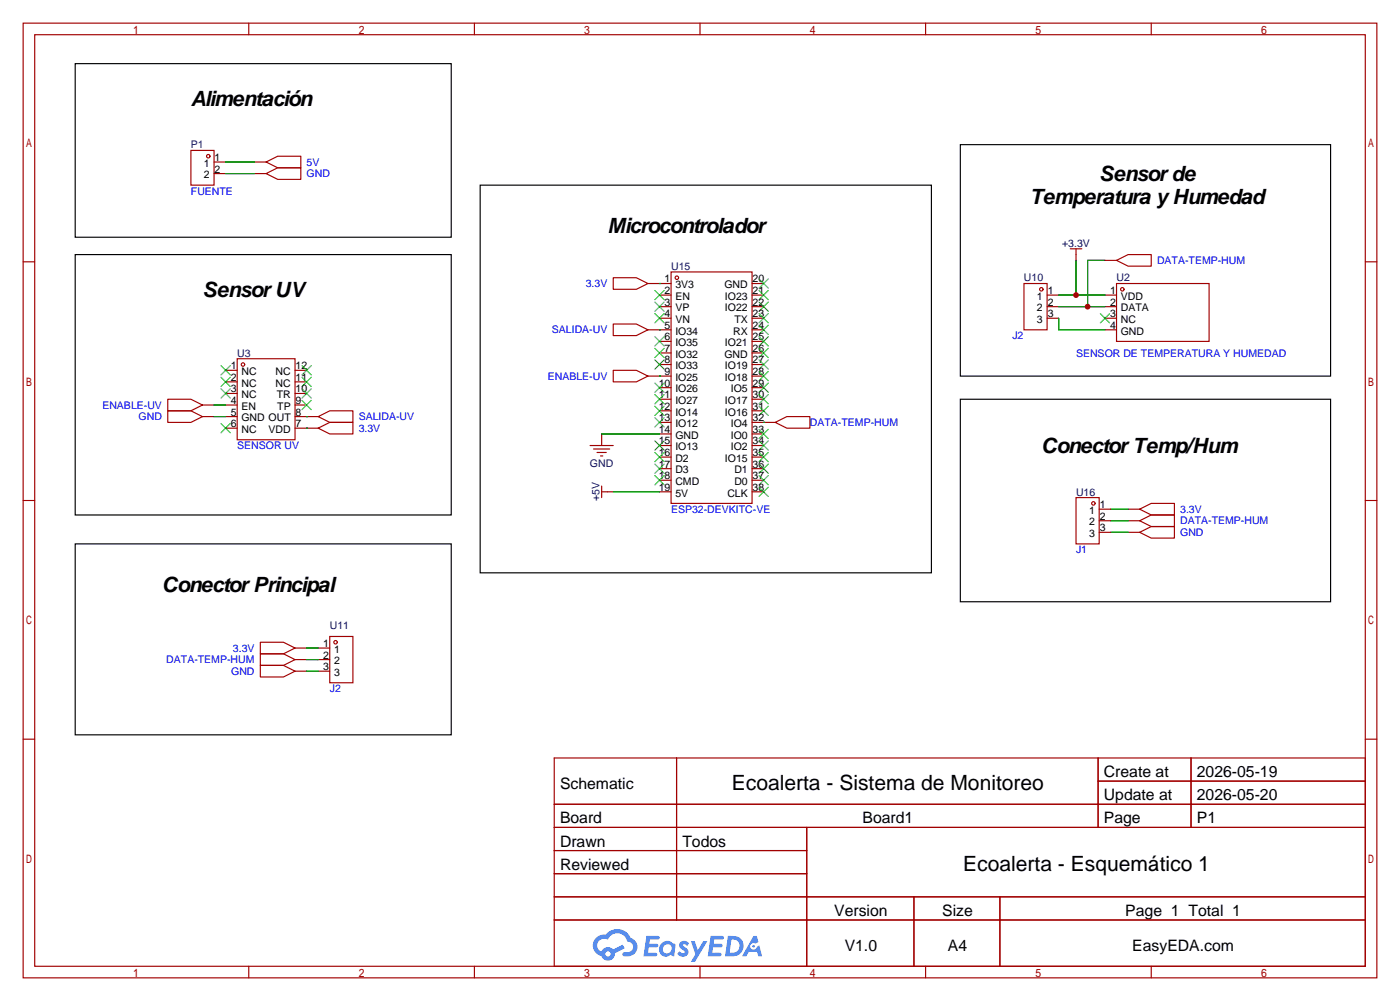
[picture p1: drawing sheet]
<svg xmlns="http://www.w3.org/2000/svg" width="307mm" height="220mm" viewBox="0 0 307 220" stroke-linecap="round" stroke-linejoin="round" font-family="sans-serif">
<g fill="none" stroke="#a10000" stroke-width=".25">
<path d="M5.1 5.1h297.2v209.5h-297.2zM7.6 7.6h292.1v204.5h-292.1zM54.6 5.1v2.5M104.1 5.1v2.5M153.7 5.1v2.5M203.2 5.1v2.5M252.7 5.1v2.5M5.1 57.5h2.5M299.7 57.5h2.6M5.1 109.9h2.5M299.7 109.9h2.6M5.1 162.2h2.5"/>
<path d="M121.7 166.4h178v45.7h-178zM121.7 176.5h178M148.5 166.4v35.5M241.1 166.4v15.2M241.1 171.4h58.6M261.5 166.4v15.2M299.7 162.2h2.6M121.7 181.6h178M121.7 186.7h55.4M121.7 196.8h178M121.7 191.8h55.4M177.1 181.6v30.5"/>
<path d="M200.6 196.8v15.3M219.5 196.8v15.3M54.6 212.1v2.5M104.1 212.1v2.5M121.7 201.9h178M153.7 212.1v2.5M203.2 212.1v2.5M252.7 212.1v2.5"/>
</g>
<g fill="#5487ff">
<path d="M149.4 206.8a1.3 1.3 0 0 1 1.8 .3l-.4 .6a.54 .54 0 0 0-.9-.3l.2 .3a1.28 1.28 0 0 1 .7 2 1.53 1.53 0 0 1-2.1-.3l.5-.6 .8 .4a.31 .31 0 0 0 .3-.2 .31 .31 0 0 0-.3-.4 1.12 1.12 0 0 1-.6-1.8z"/>
<path d="M151.7 206.6h.8l.7 2 1.2-2h.9l-2.7 4.5h-.9l1-1.6z"/>
<path d="M141.9 205.4h2.3a.46 .46 0 0 1 .5 .1 .46 .46 0 0 1 .1 .5l-.4 .2h-1.7l-.2 .9h1.7a.4 .4 0 0 1 .3 .5 .4 .4 0 0 1-.4 .3h-1.7l-.1 1.2h1.3a.46 .46 0 0 1 .5 .1 .46 .46 0 0 1 .1 .5l-.3 .2h-2.6z"/>
<path d="M156 205.4h2.3a.47 .47 0 0 1 .5 .1 .47 .47 0 0 1 .1 .5l-.4 .2h-1.7l-.1 .9h1.6a.4 .4 0 0 1 .3 .5 .4 .4 0 0 1-.4 .3h-1.7l-.1 1.2h1.3a.46 .46 0 0 1 .5 .1 .46 .46 0 0 1 .2 .5l-.4 .2h-2.6z"/>
<path d="M165.4 205.4h.7l.4 1.4-.6 .3a.75 .75 0 0 0-1.2 .3 .75 .75 0 0 0 .5 1.1 .75 .75 0 0 0 1-.7l.5-.3 .6 2.4h-.8l-.3-1h-1.8l-.6 1h-.9z"/>
<path d="M159.8 205.4l-.6 4.5h1.4a2.27 2.27 0 0 0 2.6-2.3 2.27 2.27 0 0 0-2.7-2.2zM160.6 206.2a1.5 1.5 0 0 1 1.8 1.5 1.5 1.5 0 0 1-2 1.4h-.2z"/>
<path d="M145.2 207.1a1.6 1.6 0 0 0-.3 2.2 1.6 1.6 0 0 0 2.3 .2l.8 .4 .3-2.5-.2-.2-.4-.1a1.58 1.58 0 0 0-2.5 0zM145.8 207.6a.98 .98 0 0 1 1.6 .4 .98 .98 0 0 1-1 1.3 .94 .94 0 0 1-.9-.7 .94 .94 0 0 1 .3-1z"/>
<path d="M130.9 205.8a2.37 2.37 0 0 0 1.1 4 1.54 1.54 0 0 0 1.8 1 1.54 1.54 0 0 0 1.2-1.6l2.2-1.1-.5-.7-2.1 1a1.57 1.57 0 0 0-2.6 .5 1.5 1.5 0 0 1-.7-2.1 1.5 1.5 0 0 1 2.2-.5 2.23 2.23 0 0 1 2.2-1.5 2.23 2.23 0 0 1 2 1.9 1.16 1.16 0 0 1 1.3 1.1 1.16 1.16 0 0 1-1.1 1.2h-.7a.47 .47 0 0 0-.6 .4 .47 .47 0 0 0 .5 .5 2.17 2.17 0 0 0 2.5-.9 2.17 2.17 0 0 0-.4-2.7l-.8-.4a3.2 3.2 0 0 0-5.4-.8l-1.1 .1zM132.9 209.4a.6 .6 0 0 1 1.2 0 .6 .6 0 0 1-1.2 0z"/>
<circle cx="165.4" cy="207.7" r=".28"/>
</g>
<g fill="none" stroke="#a10000" stroke-width=".25">
<path d="M41.9 33h5.1v7.6h-5.1zM47 35.6h2.5M47 38.1h2.5M55.9 35.6h2.5M55.9 38.1h2.5M58.4 35.6l2.6-1.3h5v2.5h-5zM58.4 38.1l2.6-1.3h5v2.6h-5zM147.3 59.7h17.8v50.8h-17.8zM234.9 54.6h2.6M236.2 54.6v2.5M242.6 57.1h2.5M245.1 57.1l2.5-1.2h5.1v2.5h-5.1z"/>
<path d="M52.1 78.7h12.7v17.8h-12.7zM134.6 71.1h5.1l2.5 1.3-2.5 1.3h-5.1zM134.6 61h5.1l2.5 1.2-2.5 1.3h-5.1zM142.2 72.4h5.1M142.2 62.2h5.1M144.8 64.8h2.5M144.8 67.3h2.5M144.8 69.8h2.5M144.8 74.9h2.5M144.8 77.5h2.5M165.1 64.8h2.5M165.1 67.3h2.5"/>
<path d="M165.1 69.8h2.5M165.1 72.4h2.5M165.1 62.2h2.5M165.1 74.9h2.5M165.1 77.5h2.5M224.8 62.2h5.1v10.2h-5.1zM229.9 64.8h2.5M229.9 67.3h2.5M229.9 69.8h2.5M242.6 64.8h2.5M242.6 67.3h2.5M242.6 69.8h2.5"/>
<path d="M242.6 72.4h2.5M245.1 62.2h20.3v12.7h-20.3zM36.8 87.6h5.1l2.5 1.3-2.5 1.3h-5.1zM36.8 90.2h5.1l2.5 1.2-2.5 1.3h-5.1zM44.4 88.9h2.6M44.4 91.4h2.6M49.5 81.3h2.6M49.5 83.8h2.6M49.5 86.4h2.6M49.5 88.9h2.6M49.5 91.4h2.6M49.5 94h2.6"/>
<path d="M64.8 81.3h2.5M64.8 83.8h2.5M64.8 86.4h2.5M64.8 88.9h2.5M64.8 91.4h5M64.8 94h5M69.8 91.4l2.6-1.2h5.1v2.5h-5.1zM69.8 94l2.6-1.3h5.1v2.5h-5.1zM129.5 97.8h5.1M130.3 98.6h3.6M131.1 99.3h2M132.1 95.2v2.6"/>
<path d="M134.6 81.3h5.1l2.5 1.2-2.5 1.3h-5.1zM142.2 82.5h5.1M144.8 80h2.5M144.8 85.1h2.5M144.8 87.6h2.5M144.8 90.2h2.5M144.8 92.7h2.5M144.8 95.2h2.5M144.8 97.8h2.5M165.1 80h2.5M165.1 82.5h2.5M165.1 85.1h2.5"/>
<path d="M165.1 87.6h2.5M165.1 90.2h2.5M165.1 92.7h5.1M165.1 95.2h2.5M165.1 97.8h2.5M170.2 92.7l2.5-1.3h5.1v2.6h-5.1zM131.8 100.1h.5M132.1 107.9h2.5M132.1 106.7v2.5M144.8 100.3h2.5M144.8 102.9h2.5M144.8 105.4h2.5"/>
<path d="M144.8 107.9h2.5M165.1 100.3h2.5M165.1 102.9h2.5M165.1 105.4h2.5M165.1 107.9h2.5M236.2 109.2h5.1v10.2h-5.1zM241.3 114.3h2.5M241.3 116.8h2.5M241.3 111.8h2.5M247.6 114.3h2.6M247.6 116.8h2.6M247.6 111.8h2.6"/>
<path d="M250.2 114.3l2.5-1.3h5.1v2.6h-5.1zM250.2 116.8l2.5-1.2h5.1v2.5h-5.1zM250.2 111.8l2.5-1.3h5.1v2.5h-5.1zM72.4 139.7h5.1v10.2h-5.1zM57.1 141h5.1l2.6 1.2-2.6 1.3h-5.1zM57.1 146h5.1l2.6 1.3-2.6 1.3h-5.1zM57.1 143.5h5.1l2.6 1.3-2.6 1.2h-5.1zM64.8 142.2h2.5M64.8 144.8h2.5M64.8 147.3h2.5M69.8 142.2h2.6M69.8 144.8h2.6"/>
<path d="M69.8 147.3h2.6"/>
<circle cx="45.7" cy="34.3" r=".38"/>
<circle cx="148.6" cy="61" r=".38"/>
<circle cx="228.6" cy="63.5" r=".38"/>
<circle cx="246.4" cy="63.5" r=".38"/>
<circle cx="53.3" cy="80" r=".38"/>
<circle cx="240" cy="110.5" r=".38"/>
<circle cx="73.7" cy="141" r=".38"/>
</g>
<g fill="none" stroke="#3c3" stroke-width=".25">
<path d="M143.8 63.8l2 2M143.8 66.3l2 2M143.8 68.8l2 2.1M143.8 73.9l2 2M143.8 76.5l2 2M143.8 79l2 2M145.8 63.8l-2 2M145.8 66.3l-2 2M145.8 68.8l-2 2.1M145.8 73.9l-2 2M145.8 76.5l-2 2M145.8 79l-2 2"/>
<path d="M166.6 61.2l2.1 2M166.6 63.8l2.1 2M166.6 66.3l2.1 2M166.6 68.8l2.1 2.1M166.6 71.4l2.1 2M166.6 73.9l2.1 2M166.6 76.5l2.1 2M166.6 79l2.1 2M168.7 61.2l-2.1 2M168.7 63.8l-2.1 2M168.7 66.3l-2.1 2M168.7 68.8l-2.1 2.1"/>
<path d="M168.7 76.5l-2.1 2M168.7 79l-2.1 2M168.7 71.4l-2.1 2M168.7 73.9l-2.1 2M241.6 68.8l2 2.1M243.6 68.8l-2 2.1M48.5 93l2 2M48.5 85.3l2 2.1M48.5 82.8l2 2M48.5 80.3l2 2M50.5 93l-2 2M50.5 85.3l-2 2.1"/>
<path d="M50.5 82.8l-2 2M50.5 80.3l-2 2M66.3 80.3l2 2M66.3 82.8l2 2M66.3 85.3l2 2.1M66.3 87.9l2 2M68.3 80.3l-2 2M68.3 82.8l-2 2M68.3 85.3l-2 2.1M68.3 87.9l-2 2M143.8 84.1l2 2M143.8 86.6l2 2"/>
<path d="M143.8 89.2l2 2M143.8 91.7l2 2M143.8 96.8l2 2M143.8 99.3l2 2M145.8 84.1l-2 2M145.8 86.6l-2 2M145.8 89.2l-2 2M145.8 91.7l-2 2M145.8 96.8l-2 2M145.8 99.3l-2 2M166.6 81.5l2.1 2.1M166.6 84.1l2.1 2"/>
<path d="M166.6 86.6l2.1 2M166.6 89.2l2.1 2M166.6 94.2l2.1 2.1M166.6 96.8l2.1 2M166.6 99.3l2.1 2M168.7 81.5l-2.1 2.1M168.7 84.1l-2.1 2M168.7 86.6l-2.1 2M168.7 89.2l-2.1 2M168.7 94.2l-2.1 2.1M168.7 96.8l-2.1 2M168.7 99.3l-2.1 2"/>
<path d="M143.8 101.9l2 2M143.8 104.4l2 2M145.8 101.9l-2 2M145.8 104.4l-2 2M166.6 101.9l2.1 2M166.6 104.4l2.1 2M166.6 106.9l2.1 2.1M168.7 101.9l-2.1 2M168.7 104.4l-2.1 2M168.7 106.9l-2.1 2.1"/>
</g>
<g fill="none" stroke="#008700" stroke-width=".25">
<path d="M49.5 35.6h6.4M49.5 38.1h6.4M236.2 57.1v7.7M242.6 57.1h-3.8v10.2M144.8 72.4h.1M144.8 62.2h.1M232.4 69.8v2.6h10.2M232.4 64.8h10.2M232.4 67.3h10.2M47 88.9h2.5M47 91.4h2.5M67.3 91.4h.1"/>
<path d="M67.3 94h.1M132.1 95.2h12.7M144.8 82.5h.1M167.6 92.7h.1M134.6 107.9h10.2M243.8 116.8h3.8M243.8 114.3h3.8M243.8 111.8h3.8M67.3 142.2h2.5M67.3 147.3h2.5M67.3 144.8h2.5"/>
</g>
<path d="M16.5 14h82.6v38.1h-82.6zM210.8 31.8h81.3v50.7h-81.3zM16.5 55.9h82.6v57.1h-82.6zM105.4 40.6h99.1v85.1h-99.1zM210.8 87.6h81.3v44.5h-81.3zM16.5 119.4h82.6v41.9h-82.6z" fill="none" stroke="#000" stroke-width=".25"/>
<g fill="#c00">
<circle cx="236.2" cy="64.8" r=".63"/>
<circle cx="238.8" cy="67.3" r=".63"/>
</g>
<g font-size="4.6">
<text x="41.9" y="23.2">Alimentación</text>
<text x="241.3" y="39.7">Sensor de</text>
<text x="226.1" y="44.8">Temperatura y Humedad</text>
<text x="133.3" y="51.1">Microcontrolador</text>
<text x="44.4" y="65.1">Sensor UV</text>
<text x="228.6" y="99.4">Conector Temp/Hum</text>
<text x="35.6" y="129.9">Conector Principal</text>
<text x="160.7" y="173.5">Ecoalerta - Sistema de Monitoreo</text>
<text x="211.5" y="191.3">Ecoalerta - Esquemático 1</text>
</g>
<g font-size="3.5">
<text x="122.9" y="173.1">Schematic</text>
<text x="242.3" y="170.6">Create at</text>
<text x="262.7" y="170.6">2026-05-19</text>
<text x="242.3" y="175.7">Update at</text>
<text x="262.7" y="175.7">2026-05-20</text>
<text x="122.9" y="180.7">Board</text>
<text x="122.9" y="185.8">Drawn</text>
<text x="149.8" y="185.8">Todos</text>
<text x="189.3" y="180.7">Board1</text>
<text x="242.3" y="180.7">Page</text>
<text x="262.7" y="180.7">P1</text>
<text x="122.9" y="190.9">Reviewed</text>
<text x="183.1" y="201.1">Version</text>
<text x="206.8" y="201.1">Size</text>
<text x="247" y="201.1">Page 1 Total 1</text>
<text x="185.4" y="208.7">V1.0</text>
<text x="208.1" y="208.7">A4</text>
<text x="248.6" y="208.7">EasyEDA.com</text>
</g>
<g font-size="2.3" fill="#000080">
<text x="41.9" y="32.6">P1</text>
<text x="147.3" y="59.2">U15</text>
<text x="233.2" y="54.1">+3.3V</text>
<text x="224.8" y="61.8">U10</text>
<text x="245.1" y="61.8">U2</text>
<text x="52.1" y="78.3">U3</text>
<text x="129.5" y="102.4">GND</text>
<text x="131.6" y="110" transform="rotate(-90 131.6 110)">+5V</text>
<text x="236.2" y="108.8">U16</text>
<text x="72.4" y="138">U11</text>
</g>
<g font-size="2.3">
<text x="47.1" y="35.3">1</text>
<text x="44.8" y="36.6">1</text>
<text x="44.8" y="39.1">2</text>
<text x="47.1" y="37.9">2</text>
<text x="145.9" y="62">1</text>
<text x="145.9" y="64.5">2</text>
<text x="148.3" y="63.3">3V3</text>
<text x="148.3" y="65.8">EN</text>
<text x="159" y="63.3">GND</text>
<text x="159.2" y="65.8">IO23</text>
<text x="165.2" y="62">20</text>
<text x="165.2" y="64.5">21</text>
<text x="227.6" y="65.8">1</text>
<text x="230" y="64.5">1</text>
<text x="243.7" y="64.5">1</text>
<text x="246" y="65.8">VDD</text>
<text x="145.9" y="67.1">3</text>
<text x="145.9" y="69.6">4</text>
<text x="148.3" y="68.4">VP</text>
<text x="148.3" y="70.9">VN</text>
<text x="159.2" y="68.4">IO22</text>
<text x="161.2" y="70.9">TX</text>
<text x="165.2" y="67.1">22</text>
<text x="165.2" y="69.6">23</text>
<text x="227.6" y="68.4">2</text>
<text x="227.6" y="70.9">3</text>
<text x="230" y="67.1">2</text>
<text x="230" y="69.6">3</text>
<text x="243.7" y="67.1">2</text>
<text x="243.7" y="69.6">3</text>
<text x="246" y="68.4">DATA</text>
<text x="246" y="70.9">NC</text>
<text x="145.9" y="72.2">5</text>
<text x="145.9" y="74.7">6</text>
<text x="145.9" y="77.2">7</text>
<text x="148.3" y="73.4">IO34</text>
<text x="148.3" y="76">IO35</text>
<text x="159.2" y="76">IO21</text>
<text x="161" y="73.4">RX</text>
<text x="165.2" y="72.2">24</text>
<text x="165.2" y="74.7">25</text>
<text x="165.2" y="77.2">26</text>
<text x="243.7" y="72.2">4</text>
<text x="246" y="73.4">GND</text>
<text x="50.7" y="83.6">2</text>
<text x="50.7" y="81.1">1</text>
<text x="53" y="82.3">NC</text>
<text x="60.5" y="82.3">NC</text>
<text x="64.9" y="81.1">12</text>
<text x="64.9" y="83.6">11</text>
<text x="145.9" y="79.8">8</text>
<text x="145.9" y="82.3">9</text>
<text x="148.3" y="78.5">IO32</text>
<text x="148.3" y="81.1">IO33</text>
<text x="148.3" y="83.6">IO25</text>
<text x="159" y="78.5">GND</text>
<text x="159.2" y="81.1">IO19</text>
<text x="159.2" y="83.6">IO18</text>
<text x="165.2" y="79.8">27</text>
<text x="165.2" y="82.3">28</text>
<text x="50.7" y="88.7">4</text>
<text x="50.7" y="86.1">3</text>
<text x="53" y="89.9">EN</text>
<text x="53" y="87.4">NC</text>
<text x="53" y="84.9">NC</text>
<text x="60.5" y="84.9">NC</text>
<text x="60.8" y="87.4">TR</text>
<text x="60.9" y="89.9">TP</text>
<text x="64.9" y="86.1">10</text>
<text x="64.9" y="88.7">9</text>
<text x="144.6" y="84.9">10</text>
<text x="144.6" y="87.4">11</text>
<text x="144.6" y="89.9">12</text>
<text x="148.3" y="86.1">IO26</text>
<text x="148.3" y="88.7">IO27</text>
<text x="159.2" y="88.7">IO17</text>
<text x="160.4" y="86.1">IO5</text>
<text x="165.2" y="84.9">29</text>
<text x="165.2" y="87.4">30</text>
<text x="165.2" y="89.9">31</text>
<text x="50.7" y="93.8">6</text>
<text x="50.7" y="91.2">5</text>
<text x="53" y="95">NC</text>
<text x="53" y="92.5">GND OUT</text>
<text x="59" y="95">VDD</text>
<text x="64.9" y="91.2">8</text>
<text x="64.9" y="93.8">7</text>
<text x="144.6" y="92.5">13</text>
<text x="144.6" y="95">14</text>
<text x="148.3" y="91.2">IO14</text>
<text x="148.3" y="93.8">IO12</text>
<text x="159.2" y="91.2">IO16</text>
<text x="160.4" y="93.8">IO4</text>
<text x="165.2" y="92.5">32</text>
<text x="165.2" y="95">33</text>
<text x="144.6" y="97.6">15</text>
<text x="144.6" y="100.1">16</text>
<text x="148.3" y="96.3">GND</text>
<text x="148.3" y="98.8">IO13</text>
<text x="148.3" y="101.4">D2</text>
<text x="159.2" y="101.4">IO15</text>
<text x="160.4" y="96.3">IO0</text>
<text x="160.4" y="98.8">IO2</text>
<text x="165.2" y="97.6">34</text>
<text x="165.2" y="100.1">35</text>
<text x="144.6" y="102.6">17</text>
<text x="144.6" y="105.2">18</text>
<text x="144.6" y="107.7">19</text>
<text x="148.3" y="103.9">D3</text>
<text x="148.3" y="106.5">CMD</text>
<text x="161.2" y="103.9">D1</text>
<text x="161.2" y="106.5">D0</text>
<text x="165.2" y="102.6">36</text>
<text x="165.2" y="105.2">37</text>
<text x="165.2" y="107.7">38</text>
<text x="148.3" y="109">5V</text>
<text x="159.7" y="109">CLK</text>
<text x="239.1" y="112.8">1</text>
<text x="241.4" y="111.5">1</text>
<text x="239.1" y="115.3">2</text>
<text x="239.1" y="117.9">3</text>
<text x="241.4" y="114.1">2</text>
<text x="241.4" y="116.6">3</text>
<text x="71" y="142">1</text>
<text x="73.3" y="143.3">1</text>
<text x="71" y="144.6">2</text>
<text x="71" y="147.1">3</text>
<text x="73.3" y="145.8">2</text>
<text x="73.3" y="148.4">3</text>
</g>
<g font-size="2.3" fill="#00f">
<text x="67.3" y="36.4">5V</text>
<text x="67.3" y="38.9">GND</text>
<text x="41.9" y="42.7">FUENTE</text>
<text x="254" y="58">DATA-TEMP-HUM</text>
<text x="128.6" y="63">3.3V</text>
<text x="121.2" y="73.2">SALIDA-UV</text>
<text x="222.2" y="74.5">J2</text>
<text x="120.3" y="83.4">ENABLE-UV</text>
<text x="236.2" y="78.3">SENSOR DE TEMPERATURA Y HUMEDAD</text>
<text x="22.5" y="89.7">ENABLE-UV</text>
<text x="30.4" y="92.2">GND</text>
<text x="78.7" y="92.2">SALIDA-UV</text>
<text x="78.7" y="94.8">3.3V</text>
<text x="177.8" y="93.5">DATA-TEMP-HUM</text>
<text x="52.1" y="98.6">SENSOR UV</text>
<text x="147.3" y="112.6">ESP32-DEVKITC-VE</text>
<text x="259.1" y="112.6">3.3V</text>
<text x="259.1" y="115.1">DATA-TEMP-HUM</text>
<text x="259.1" y="117.6">GND</text>
<text x="236.2" y="121.5">J1</text>
<text x="51.1" y="143">3.3V</text>
<text x="36.5" y="145.6">DATA-TEMP-HUM</text>
<text x="50.8" y="148.1">GND</text>
<text x="72.4" y="151.9">J2</text>
</g>
</svg>
